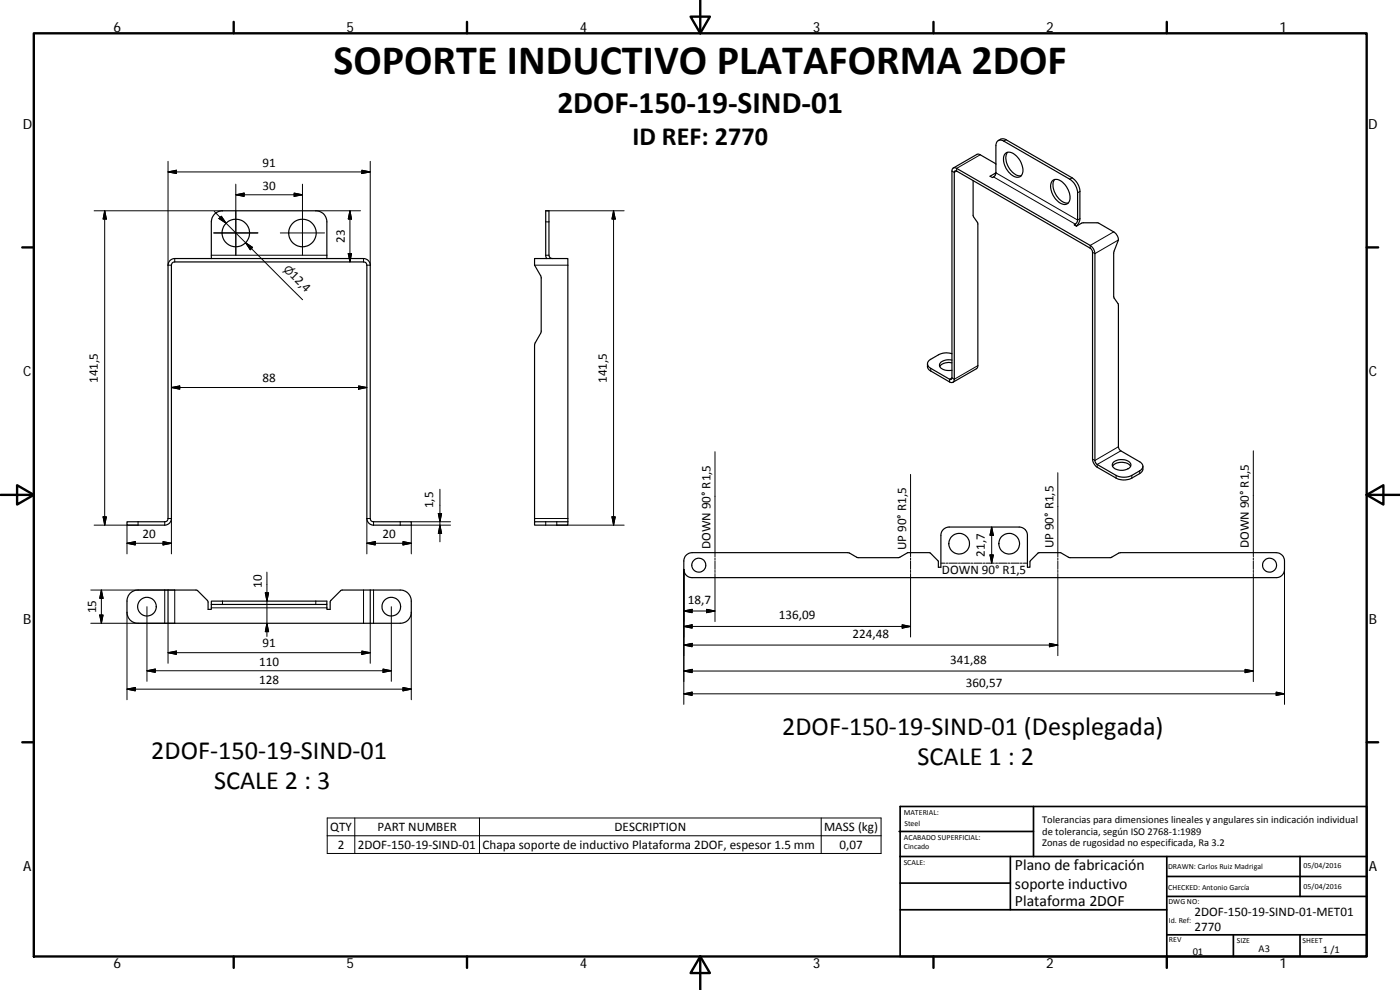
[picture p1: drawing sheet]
<svg xmlns="http://www.w3.org/2000/svg" width="420mm" height="297mm" viewBox="0 0 420 297" stroke-linecap="round" stroke-linejoin="round" font-family="sans-serif">
<g fill="none" stroke="#000" stroke-width=".36">
<path d="M292 54.2v10.4l1.5 2.6-.1 42.8-.3 .6-7.1 4.1M298.9 49.3l-5.4-3.1-7.4 4.2M298.9 51.7l-1.8 1.2 .7 .4a1.61 1.61 0 0 0 1.1-1.4v-8.2a1.44 1.44 0 0 1 .7-1.5 1.44 1.44 0 0 1 1.6 .1l19.8 11.5a5.3 5.3 0 0 1 2.4 4v8.2a1.61 1.61 0 0 1-1 1.5l.7 .4 1.8-1.1h4.5l4.8 2.8a3.1 3.1 0 0 1 1.4 2.4l-1.4 3.9v13.1l1.4 2.6v42.4l.2 .7 .6 .6 5.6 3.3a1.44 1.44 0 0 1 1 1.3 1.44 1.44 0 0 1-1 1.4l-2.3 1.3a5.3 5.3 0 0 1-4.7 0l-5.7-3.2-.7-1.1v-62.2a3.2 3.2 0 0 0-1.4-2.5l-40.1-23.1a.85 .85 0 0 0-1-.1 .85 .85 0 0 0-.4 .9v62.3l-.3 .3-.4-.1-5.7-3.3a1.43 1.43 0 0 1-.9-1.3 1.43 1.43 0 0 1 .9-1.4l2.4-1.4a5.4 5.4 0 0 1 4-.3M299.6 42.2l1.2-.6 1.2 .3 19.8 11.5a5.2 5.2 0 0 1 2.3 4v8.2a3.2 3.2 0 0 1-1.1 2.2M301.7 46.1a2.36 2.36 0 0 1 3.4 .8 5.3 5.3 0 0 1 1.6 5.6 2.04 2.04 0 0 1-3.3-.2 5.6 5.6 0 0 1-1.9-5.9zM302.4 45.7a5.1 5.1 0 0 0 1.8 6.3l1 .6 1.3 .1M315.8 54.3a2.35 2.35 0 0 1 3.4 .7 5 5 0 0 1 1.4 5.9 2.32 2.32 0 0 1-3.4-.8 5.4 5.4 0 0 1-1.6-5.6zM316.5 53.8a4.7 4.7 0 0 0 1.2 5.7 3.4 3.4 0 0 0 2.9 1.4M50.9 78.3l.8-.6 .7-.1h56.7a2 2 0 0 1 2 2v76.2l.2 .4 .8 .3h11.3v1.1h-11.3a2.04 2.04 0 0 1-2-2v-76l-.2-.7-.8-.3h-56.7l-.7 .3-.3 .7v76a2.01 2.01 0 0 1-2 2h-11.3v-1.1h11.3l.7-.1 .3-.6v-76.2zM63.4 77.6v-11a3.3 3.3 0 0 1 3.4-3.4h28a3.3 3.3 0 0 1 3.3 3.4v11M164.1 77.6l-.3-1v-13.4h1v13.4l.3 .8 .7 .2M278.4 109.2v1l.6 .9 6 3.5a.86 .86 0 0 0 1 .1 .86 .86 0 0 0 .4-.9v-62.2l.4-.4 40.4 23.3 .5 .6 .2 62.6a3.2 3.2 0 0 0 1.4 2.5l5.7 3.2a5.2 5.2 0 0 0 4.7 0l3-1.9 .3-1.6"/>
<path d="M285.7 108.1a3 3 0 0 0-3.8 1.5 2.95 2.95 0 0 0 3.8 1.5M285.7 108.9a3.5 3.5 0 0 0-3.7 1.1M333.9 139.9a3.7 3.7 0 0 1 5.4 0M334.2 138.6a3.8 3.8 0 0 1 5.1 .5 1.66 1.66 0 0 1-1.7 1.9 3.1 3.1 0 0 1-3.8-1.4zM160.4 156.5h10v1.1h-10zM170.4 156.5v-78.9h-10v2l2 3.6v16.4l-2 3.9v53M50.4 177h-9a3.3 3.3 0 0 0-3.3 3.4v3.3a3.3 3.3 0 0 0 3.3 3.3h9M50.4 177l8.8 .1 3.1 3.2 .2 2.5h.9v-1.4M50.4 177v10M111.1 177l-8.7 .1-3.2 3.2-.1 2.5h-1v-1.4M111.1 177h9a3.3 3.3 0 0 1 3.3 3.4v3.3a3.3 3.3 0 0 1-3.3 3.3h-9M111.1 177v10"/>
<path d="M206.1 166.4l.6-.3 1-.3h46.8l3.1 1.5h11.9l2.9-1.5h6.5l2.6 2.5 .1 1.9h.8v-9.6a2.47 2.47 0 0 1 2.4-2.5h21.1a2.48 2.48 0 0 1 2.4 2.5v9.6h.8l.1-1.9 2.6-2.5h6.5l2.9 1.5h12l3.1-1.5h46.7a2.51 2.51 0 0 1 2.5 2.5v2.5a2.48 2.48 0 0 1-2.5 2.5h-175.3a2.47 2.47 0 0 1-2.5-2.5v-2.8l.4-1zM50.4 187h60.7M63.4 180.4h34.7v1h-34.7z"/>
<circle cx="70.8" cy="69.9" r="4.1"/>
<circle cx="90.8" cy="69.9" r="4.1"/>
<circle cx="209.7" cy="169.6" r="2.1"/>
<circle cx="287.8" cy="163.1" r="3.1"/>
<circle cx="302.9" cy="163.1" r="3.1"/>
<circle cx="381" cy="169.6" r="2.09"/>
<circle cx="44.1" cy="182" r="2.8"/>
<circle cx="117.4" cy="182" r="2.8"/>
</g>
<g fill="none" stroke="#000" stroke-width=".3">
<path d="M50.4 51.6l2.5-.5v1zM50.4 51.6h60.7M50.4 48.4v31.2h1M70.8 55.3v21.3M70.8 58.4l2.5-.5v1zM70.8 58.4h20M88.3 57.9l2.5 .5-2.5 .5zM90.8 55.3v21.3M108.6 51.1l2.5 .5-2.5 .5zM111.1 48.4v31.2h-1M294.2 46.4l-7.1 4.1v.8l-.7 .4-.7-.4M298.2 53.1l24.5 14.1v.5"/>
<path d="M298.7 52v.6M298.9 51.9l24.5 14.1 .7-.4M302 41.9l-.8 .4M321.8 53.4l-.8 .4M324.1 57.4l-.7 .4M28.2 63.2h38.6M31.4 63.2v94.4M31.4 63.2l.5 2.5h-1zM52.4 77.6v1M63.4 76.6h34.7M64.1 69.9h13.3M64.3 63.4l26.5 26.5"/>
<path d="M65.7 65.6l.7-.7 1.4 2.1zM73.7 72.8l2.1 1.4-.7 .8zM84.1 69.9h13.3M94.8 63.2h13.4M104.5 76.1h1l-.5 2.5zM105 63.2v15.4M105 63.2l.5 2.5h-1zM109.1 77.6v1M160.4 79.6h10M163.8 76.6h1M163.8 66.6h1M163.8 63.2h23.5"/>
<path d="M184.1 63.2v94.4M184.1 63.2l.5 2.5h-.9zM334.2 69.6l-7 4v.9M335.6 72l-7 4.1-.7-.4M51.4 116.3l2.5-.5v1zM51.4 116.3h58.7M107.6 115.8l2.5 .5-2.5 .5zM279.3 110.5v.8M293.5 109.7l-7.1 4.1-.7-.4-.7 .4v.8M214.6 135.5v31.6M335.6 134l-7 4.2-.7-.5M336.4 135.3l-7.1 4.1v.8"/>
<path d="M376.1 135.3v31.8M30.9 155.1h1l-.5 2.5zM38.1 157.6v8.6M41.4 156.5v1.1h-13.2M49.4 156.5v1.1M50.4 155.6h1v10.6M111.1 155.6h-1v10.6M112.1 156.5v1.1M120.1 156.5v1.1M123.4 156.5h11.8M131.5 154.1h1l-.5 2.4zM132 146.8v15.8"/>
<path d="M132 157.6l.5 2.5h-1zM135.2 157.6h-11.8v8.6M160.4 155.6h10M163.8 156.5v1.1M167.1 156.5v1.1h20.2M183.7 155.1h.9l-.5 2.5zM273.3 142.3v24.8M297.6 158.1v10.9M297.6 158.1l.5 2.5h-1zM317.5 141.8v25.3M335 142.6v.8M339.7 142.6v.8"/>
<path d="M342 141.3v.8M27.3 177h25.1v10h-25.1M30.4 177v10M30.4 177l.5 2.5h-1zM38.1 163l2.5-.5v1zM38.1 163h13.3M48.9 162.5l2.5 .5-2.5 .5zM49.4 177v10M79.6 177.9h1l-.5 2.5zM80.1 171.7v19.3M109.1 177v10M110.1 163l2.5-.5v1z"/>
<path d="M110.1 163h13.3M112.1 177v10M120.9 162.5l2.5 .5-2.5 .5zM205.2 170.8v40.5M214.6 167.4v.6M214.6 168.3v2.5M214.6 171.1v.7M214.6 172.1v14.4M273.3 167.4v.6M273.3 168.3v2.5M273.3 171.1v.7M273.3 172.1v19"/>
<path d="M282.4 169h1.2M283.9 169h.6M284.8 169h2.5M287.6 169h.6M288.5 169h2.5M291.3 169h.7M292.3 169h2.4M295.1 169h.6M296 169h2.4M297.1 166.5h1l-.5 2.5zM298.8 169h.6M299.7 169h2.5"/>
<path d="M302.5 169h.6M303.4 169h2.5M306.2 169h.6M307.1 169h1.2M317.5 167.4v.6M317.5 168.3v2.5M317.5 171.1v.7M317.5 172.1v24.6M376.1 167.4v.6M376.1 168.3v2.5M376.1 171.1v.7M376.1 172.1v32.4"/>
<path d="M385.5 170.8v40.5M29.9 184.5h1l-.5 2.5zM38.1 183.7v26.3M44.1 182v22.4M50.4 195.8l2.5-.5v1zM50.4 195.8h60.7M50.4 187v12M63.4 182.4h34.7M66.8 180.4v1M80.1 187l.5 2.5h-1zM94.8 180.4v1M108.6 195.3l2.5 .5-2.5 .5z"/>
<path d="M111.1 187v12M117.4 182v22.4M123.4 183.7v26.3M205.2 183.3l2.5-.5v1zM205.2 188l2.5-.5v1zM205.2 193.5l2.5-.5v1.1zM205.2 183.3h9.4M205.2 188h68.1M205.2 193.5h112.3M212.1 182.8l2.5 .5-2.5 .5zM270.8 187.5l2.5 .5-2.5 .5zM314.9 193l2.6 .5-2.6 .6z"/>
<path d="M38.1 206.8l2.5-.5v1zM38.1 206.8h85.3M44.1 201.3l2.5-.6v1zM44.1 201.3h73.3M114.9 200.7l2.5 .6-2.5 .4zM120.9 206.3l2.5 .5-2.5 .5zM205.2 201.3l2.5-.5v1zM205.2 208.2l2.5-.5v1zM205.2 201.3h170.9M205.2 208.2h180.3M373.7 200.8l2.4 .5-2.4 .5zM383 207.7l2.5 .5-2.5 .5z"/>
<path d="M98.2 245.4h166.2v10.7h-166.2zM98.2 250.8h166.2M106.5 245.4v10.7M143.9 245.4v10.7M246.5 245.4v10.7"/>
</g>
<g fill="none" stroke="#000" stroke-width=".71">
<path d="M10.1 10h400.1v277h-400.1zM70.1 6.6v3.4M140.2 6.6v3.4M207.3 5h5.8l-2.9 5zM210.2 0v10M280.2 6.6v3.4M350.2 6.6v3.4M6.7 74.2h3.4M410.2 74.2h3.4M.2 148.5h9.9M5.1 145.6l5 2.9-5 2.9zM410.2 148.5l5-2.9v5.8z"/>
<path d="M410.2 148.5h9.9M6.7 222.7h3.4M410.2 222.7h3.4M70.1 287v3.4M140.2 287v3.4M210.2 287l2.9 5h-5.8zM210.2 287v10M280.2 287v3.4M350.2 287v3.4"/>
</g>
<g fill="none" stroke="#000" stroke-width=".51">
<path d="M269.8 249.5h40.4M270.1 257h140.1M270.1 242h140.1v45h-140.1zM303.2 257v16M310.2 242v15M350.2 257v30M390.2 257v12M270.1 273h80.1M270.1 265h33.1M350.2 269h60M350.2 263h60M350.2 280.5h60"/>
<path d="M370.2 280.5v6.5M390.2 280.5v6.5"/>
</g>
<g fill="#000" stroke="#000" stroke-width=".3">
<path d="M50.4 51.6l2.5-.5v1zM70.8 58.4l2.5-.5v1zM88.3 57.9l2.5 .5-2.5 .5zM108.6 51.1l2.5 .5-2.5 .5zM31.4 63.2l.5 2.5h-1zM65.7 65.6l.7-.7 1.4 2.1zM73.7 72.8l2.1 1.4-.7 .8zM104.5 76.1h1l-.5 2.5zM105 63.2l.5 2.5h-1zM184.1 63.2l.5 2.5h-.9zM51.4 116.3l2.5-.5v1zM107.6 115.8l2.5 .5-2.5 .5z"/>
<path d="M30.9 155.1h1l-.5 2.5zM131.5 154.1h1l-.5 2.4zM183.7 155.1h.9l-.5 2.5zM30.4 177l.5 2.5h-1zM38.1 163l2.5-.5v1zM48.9 162.5l2.5 .5-2.5 .5zM79.6 177.9h1l-.5 2.5zM110.1 163l2.5-.5v1zM120.9 162.5l2.5 .5-2.5 .5zM132 157.6l.5 2.5h-1zM297.1 166.5h1l-.5 2.5zM297.6 158.1l.5 2.5h-1z"/>
<path d="M29.9 184.5h1l-.5 2.5zM50.4 195.8l2.5-.5v1zM80.1 187l.5 2.5h-1zM108.6 195.3l2.5 .5-2.5 .5zM205.2 183.3l2.5-.5v1zM205.2 188l2.5-.5v1zM205.2 193.5l2.5-.5v1.1zM212.1 182.8l2.5 .5-2.5 .5zM270.8 187.5l2.5 .5-2.5 .5zM314.9 193l2.6 .5-2.6 .6zM38.1 206.8l2.5-.5v1zM44.1 201.3l2.5-.6v1z"/>
<path d="M114.9 200.7l2.5 .6-2.5 .4zM120.9 206.3l2.5 .5-2.5 .5zM205.2 201.3l2.5-.5v1zM205.2 208.2l2.5-.5v1zM373.7 200.8l2.4 .5-2.4 .5zM383 207.7l2.5 .5-2.5 .5z"/>
</g>
<text font-size="12.6" x="100.1" y="22.2">SOPORTE INDUCTIVO PLATAFORMA 2DOF</text>
<text font-size="9.4" x="167.3" y="34">2DOF‐150‐19‐SIND‐01</text>
<g font-size="7.9">
<text x="189.8" y="43.5">ID REF: 2770</text>
<text x="234.7" y="220.5">2DOF‐150‐19‐SIND‐01 (Desplegada)</text>
<text x="45.4" y="227.8">2DOF‐150‐19‐SIND‐01</text>
<text x="275.4" y="229.5">SCALE 1 : 2</text>
<text x="64.2" y="236.8">SCALE 2 : 3</text>
</g>
<g font-size="4.7">
<text x="304.6" y="261.2">Plano de fabricación</text>
<text x="304.6" y="266.6">soporte inductivo</text>
<text x="304.6" y="272">Plataforma 2DOF</text>
</g>
<g font-size="4.2">
<text x="34" y="9.6">6</text>
<text x="104" y="9.6">5</text>
<text x="174" y="9.6">4</text>
<text x="244" y="9.6">3</text>
<text x="314" y="9.6">2</text>
<text x="384" y="9.6">1</text>
<text x="6.8" y="38.7">D</text>
<text x="410.6" y="38.7">D</text>
<text x="7" y="112.9">C</text>
<text x="410.8" y="112.9">C</text>
<text x="7" y="187.1">B</text>
<text x="410.8" y="187.1">B</text>
<text x="7" y="261.3">A</text>
<text x="410.8" y="261.3">A</text>
<text x="34" y="290.4">6</text>
<text x="104" y="290.4">5</text>
<text x="174" y="290.4">4</text>
<text x="244" y="290.4">3</text>
<text x="314" y="290.4">2</text>
<text x="384" y="290.4">1</text>
</g>
<g font-size="3.9">
<text x="78.8" y="50">91</text>
<text x="78.8" y="56.9">30</text>
<text x="103.5" y="72.9" transform="rotate(-90 103.5 72.9)">23</text>
<text x="86.9" y="83" transform="rotate(45 86.9 83)">12,4</text>
<text x="29.4" y="114.9" transform="rotate(-90 29.4 114.9)">141,5</text>
<text x="78.8" y="114.7">88</text>
<text x="182.1" y="114.9" transform="rotate(-90 182.1 114.9)">141,5</text>
<text x="130" y="152.5" transform="rotate(-90 130 152.5)">1,5</text>
<text x="42.8" y="161.4">20</text>
<text x="114.8" y="161.4">20</text>
<text x="213.2" y="164.7" transform="rotate(-90 213.2 164.7)">DOWN 90° R1,5</text>
<text x="271.9" y="165" transform="rotate(-90 271.9 165)">UP 90° R1,5</text>
<text x="295.5" y="167" transform="rotate(-90 295.5 167)">21,7</text>
<text x="316.1" y="164.5" transform="rotate(-90 316.1 164.5)">UP 90° R1,5</text>
<text x="374.8" y="164.5" transform="rotate(-90 374.8 164.5)">DOWN 90° R1,5</text>
<text x="282.7" y="172.4">DOWN 90° R1,5</text>
<text x="78.5" y="176.4" transform="rotate(-90 78.5 176.4)">10</text>
<text x="28.9" y="184" transform="rotate(-90 28.9 184)">15</text>
<text x="206.4" y="181.3">18,7</text>
<text x="233.8" y="185.9">136,09</text>
<text x="255.9" y="191.5">224,48</text>
<text x="78.8" y="194.2">91</text>
<text x="77.8" y="199.7">110</text>
<text x="285.2" y="199.2">341,88</text>
<text x="77.8" y="205.2">128</text>
<text x="289.9" y="206.1">360,57</text>
<text x="99.1" y="249.3">QTY</text>
<text x="113.3" y="249.3">PART NUMBER</text>
<text x="184.4" y="249.3">DESCRIPTION</text>
<text x="247.3" y="249.4">MASS (kg)</text>
<text x="101.4" y="254.7">2</text>
<text x="107.4" y="254.7">2DOF‐150‐19‐SIND‐01</text>
<text x="144.8" y="254.7">Chapa soporte de inductivo Plataforma 2DOF, espesor 1.5 mm</text>
<text x="251.9" y="254.7">0,07</text>
<text x="358.5" y="274.9">2DOF‐150‐19‐SIND‐01‐MET01</text>
<text x="358.5" y="279.4">2770</text>
</g>
<text font-size="3.3" x="84.9" y="81" transform="rotate(45 84.9 81)">⌀</text>
<g font-size="3.1">
<text x="312.8" y="246.8">Tolerancias para dimensiones lineales y angulares sin indicación individual</text>
<text x="312.8" y="250.4">de tolerancia, según ISO 2768‐1:1989</text>
<text x="312.8" y="254">Zonas de rugosidad no especificada, Ra 3.2</text>
<text x="357.9" y="286.4">01</text>
<text x="377.7" y="285.6">A3</text>
<text x="397" y="285.9">1 /1</text>
</g>
<g font-size="2.4">
<text x="271.2" y="244.4">MATERIAL:</text>
<text x="271.3" y="251.9">ACABADO SUPERFICIAL:</text>
<text x="271.4" y="247.9">Steel</text>
<text x="271.3" y="254.6">Cincado</text>
<text x="271.2" y="259.7">SCALE:</text>
<text x="350.6" y="260.8">DRAWN: Carlos Ruiz Madrigal</text>
<text x="391.2" y="260.6">05/04/2016</text>
<text x="350.6" y="267">CHECKED: Antonio García</text>
<text x="391.2" y="266.6">05/04/2016</text>
<text x="350.7" y="271.4">DWG NO:</text>
<text x="350.8" y="276.8">Id. Ref:</text>
<text x="350.8" y="282.8">REV</text>
<text x="371.2" y="282.9">SIZE</text>
<text x="390.9" y="282.9">SHEET</text>
</g>
</svg>
